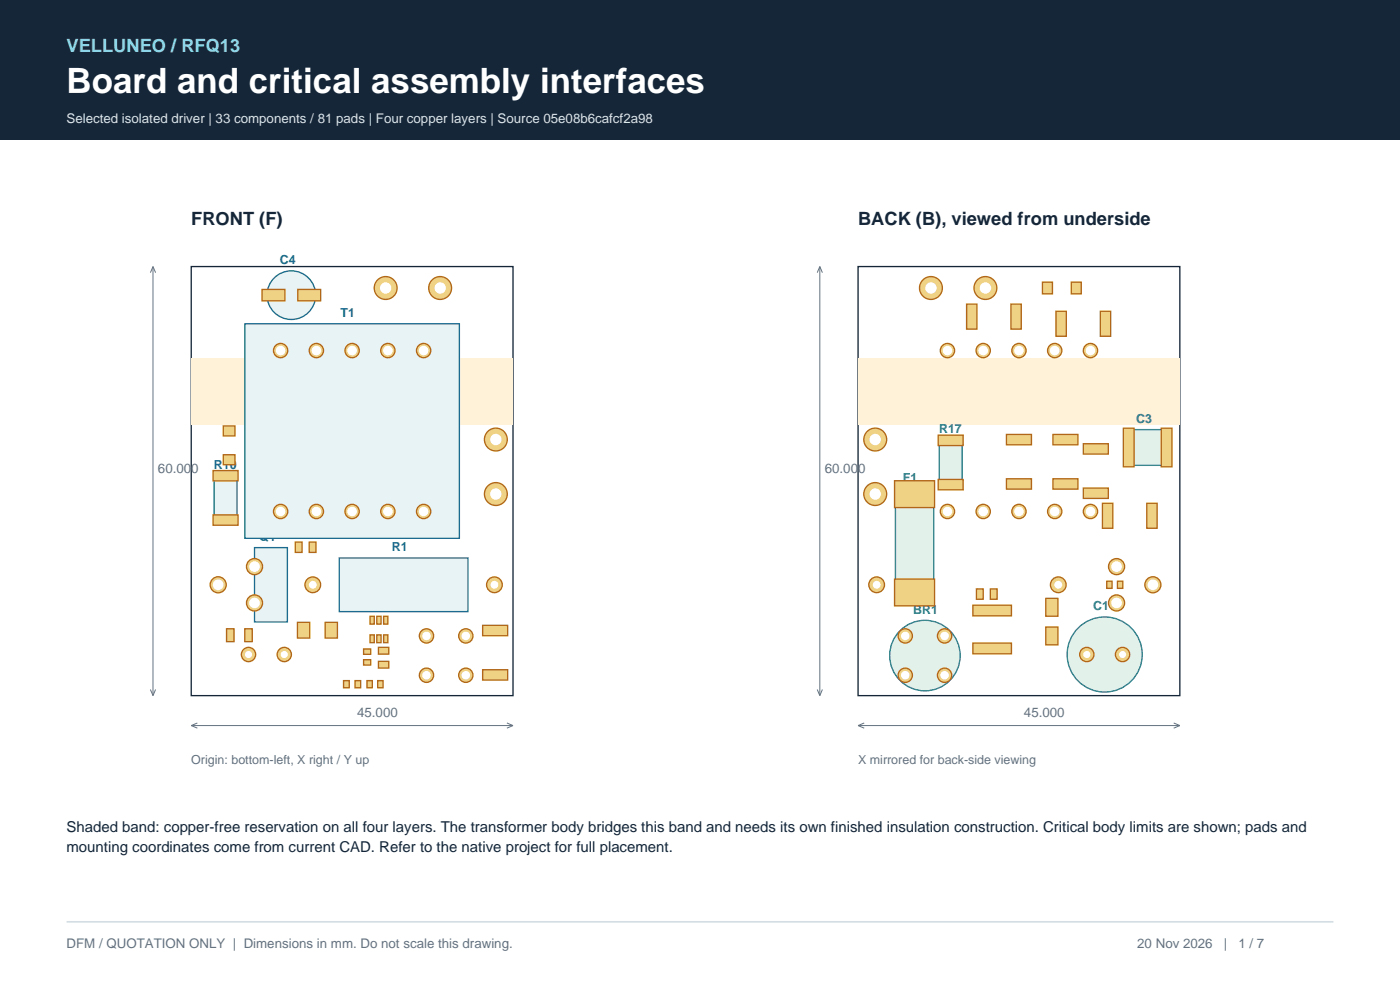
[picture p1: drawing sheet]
<svg xmlns="http://www.w3.org/2000/svg" width="297mm" height="210mm" viewBox="0 0 297 210" stroke-linecap="round" stroke-linejoin="round" font-family="sans-serif">
<path d="M0 0h297v29.6h-297z" fill-rule="evenodd" fill="#152638"/>
<path d="M14.1 195.5h268.8" fill="none" stroke="#d3dde3" stroke-width=".35"/>
<path d="M40.6 56.5h68.2v91.1h-68.2z" fill="none" stroke="#152638" stroke-width=".28"/>
<path d="M40.6 76.1h68.2v14h-68.2z" fill-rule="evenodd" fill="#fff2d8"/>
<g fill="#e8f3f6" stroke="#186b94" stroke-width=".28">
<path d="M54 116.2h7v15.7h-7z" fill-rule="evenodd"/>
<path d="M45.4 100.8h4.9v9.6h-4.9z" fill-rule="evenodd"/>
<path d="M72 118.4h27.3v11.3h-27.3z" fill-rule="evenodd"/>
<path d="M51.9 68.7h45.6v45.5h-45.6z" fill-rule="evenodd"/>
<circle cx="61.8" cy="62.6" r="5.2"/>
</g>
<circle cx="105.2" cy="104.8" r="2.43" fill="#efd283" stroke="#b16717" stroke-width=".28"/>
<circle cx="105.2" cy="104.8" r="1.21" fill="#fff"/>
<circle cx="105.2" cy="93.2" r="2.43" fill="#efd283" stroke="#b16717" stroke-width=".28"/>
<circle cx="105.2" cy="93.2" r="1.21" fill="#fff"/>
<circle cx="54" cy="120.2" r="1.71" fill="#efd283" stroke="#b16717" stroke-width=".28"/>
<circle cx="54" cy="120.2" r="1.14" fill="#fff"/>
<circle cx="46.3" cy="124" r="1.71" fill="#efd283" stroke="#b16717" stroke-width=".28"/>
<circle cx="46.3" cy="124" r="1.14" fill="#fff"/>
<circle cx="54" cy="127.9" r="1.71" fill="#efd283" stroke="#b16717" stroke-width=".28"/>
<circle cx="54" cy="127.9" r="1.14" fill="#fff"/>
<g fill="#efd283" stroke="#b16717" stroke-width=".28">
<path d="M77.1 139.9h1.5v1.2h-1.5z" fill-rule="evenodd"/>
<path d="M77.1 137.7h1.5v1.1h-1.5z" fill-rule="evenodd"/>
<path d="M81.4 130.7h.9v1.7h-.9z" fill-rule="evenodd"/>
<path d="M79.9 130.7h.9v1.7h-.9z" fill-rule="evenodd"/>
<path d="M78.5 130.7h.9v1.7h-.9z" fill-rule="evenodd"/>
<path d="M78.5 134.7h.9v1.6h-.9z" fill-rule="evenodd"/>
<path d="M79.9 134.7h.9v1.6h-.9z" fill-rule="evenodd"/>
<path d="M81.4 134.7h.9v1.6h-.9z" fill-rule="evenodd"/>
<path d="M102.4 142.1h5.3v2.2h-5.3z" fill-rule="evenodd"/>
<path d="M102.4 132.7h5.3v2.2h-5.3z" fill-rule="evenodd"/>
<path d="M45.2 99.8h5.3v2.2h-5.3z" fill-rule="evenodd"/>
<path d="M45.2 109.2h5.3v2.2h-5.3z" fill-rule="evenodd"/>
<path d="M48.1 133.4h1.5v2.7h-1.5z" fill-rule="evenodd"/>
<path d="M51.9 133.4h1.6v2.7h-1.6z" fill-rule="evenodd"/>
<path d="M80.3 140.3h2.2v1.4h-2.2z" fill-rule="evenodd"/>
<path d="M80.3 137.3h2.2v1.5h-2.2z" fill-rule="evenodd"/>
<path d="M72.9 144.4h1.2v1.5h-1.2z" fill-rule="evenodd"/>
<path d="M75.3 144.4h1.2v1.5h-1.2z" fill-rule="evenodd"/>
<path d="M55.6 61.4h4.8v2.4h-4.8z" fill-rule="evenodd"/>
<path d="M63.2 61.4h4.8v2.4h-4.8z" fill-rule="evenodd"/>
<circle cx="66.4" cy="124" r="1.67"/>
</g>
<circle cx="66.4" cy="124" r=".83" fill="#fff"/>
<circle cx="104.9" cy="124" r="1.67" fill="#efd283" stroke="#b16717" stroke-width=".28"/>
<circle cx="104.9" cy="124" r=".83" fill="#fff"/>
<g fill="#efd283" stroke="#b16717" stroke-width=".28">
<path d="M69 132h2.6v3.3h-2.6z" fill-rule="evenodd"/>
<path d="M63.1 132h2.6v3.3h-2.6z" fill-rule="evenodd"/>
<path d="M47.4 96.5h2.5v2.1h-2.5z" fill-rule="evenodd"/>
<path d="M47.4 90.3h2.5v2.2h-2.5z" fill-rule="evenodd"/>
<circle cx="81.8" cy="61.1" r="2.43"/>
</g>
<circle cx="81.8" cy="61.1" r="1.21" fill="#fff"/>
<circle cx="93.4" cy="61.1" r="2.43" fill="#efd283" stroke="#b16717" stroke-width=".28"/>
<circle cx="93.4" cy="61.1" r="1.21" fill="#fff"/>
<circle cx="59.5" cy="108.5" r="1.52" fill="#efd283" stroke="#b16717" stroke-width=".28"/>
<circle cx="59.5" cy="108.5" r="1.02" fill="#fff"/>
<circle cx="67.1" cy="108.5" r="1.52" fill="#efd283" stroke="#b16717" stroke-width=".28"/>
<circle cx="67.1" cy="108.5" r="1.02" fill="#fff"/>
<circle cx="74.7" cy="108.5" r="1.52" fill="#efd283" stroke="#b16717" stroke-width=".28"/>
<circle cx="74.7" cy="108.5" r="1.02" fill="#fff"/>
<circle cx="82.3" cy="108.5" r="1.52" fill="#efd283" stroke="#b16717" stroke-width=".28"/>
<circle cx="82.3" cy="108.5" r="1.02" fill="#fff"/>
<circle cx="89.9" cy="108.5" r="1.52" fill="#efd283" stroke="#b16717" stroke-width=".28"/>
<circle cx="89.9" cy="108.5" r="1.02" fill="#fff"/>
<circle cx="89.9" cy="74.4" r="1.52" fill="#efd283" stroke="#b16717" stroke-width=".28"/>
<circle cx="89.9" cy="74.4" r="1.02" fill="#fff"/>
<circle cx="82.3" cy="74.4" r="1.52" fill="#efd283" stroke="#b16717" stroke-width=".28"/>
<circle cx="82.3" cy="74.4" r="1.02" fill="#fff"/>
<circle cx="74.7" cy="74.4" r="1.52" fill="#efd283" stroke="#b16717" stroke-width=".28"/>
<circle cx="74.7" cy="74.4" r="1.02" fill="#fff"/>
<circle cx="67.1" cy="74.4" r="1.52" fill="#efd283" stroke="#b16717" stroke-width=".28"/>
<circle cx="67.1" cy="74.4" r="1.02" fill="#fff"/>
<circle cx="59.5" cy="74.4" r="1.52" fill="#efd283" stroke="#b16717" stroke-width=".28"/>
<circle cx="59.5" cy="74.4" r="1.02" fill="#fff"/>
<g fill="#efd283" stroke="#b16717" stroke-width=".28">
<path d="M77.8 144.4h1.2v1.5h-1.2z" fill-rule="evenodd"/>
<path d="M80.1 144.4h1.2v1.5h-1.2z" fill-rule="evenodd"/>
<path d="M65.6 115h1.4v2.2h-1.4z" fill-rule="evenodd"/>
<path d="M62.6 115h1.5v2.2h-1.5z" fill-rule="evenodd"/>
<circle cx="90.5" cy="143.2" r="1.52"/>
</g>
<circle cx="90.5" cy="143.2" r=".91" fill="#fff"/>
<circle cx="98.8" cy="143.2" r="1.52" fill="#efd283" stroke="#b16717" stroke-width=".28"/>
<circle cx="98.8" cy="143.2" r=".91" fill="#fff"/>
<circle cx="98.8" cy="134.9" r="1.52" fill="#efd283" stroke="#b16717" stroke-width=".28"/>
<circle cx="98.8" cy="134.9" r=".91" fill="#fff"/>
<circle cx="90.5" cy="134.9" r="1.52" fill="#efd283" stroke="#b16717" stroke-width=".28"/>
<circle cx="90.5" cy="134.9" r=".91" fill="#fff"/>
<circle cx="60.3" cy="138.8" r="1.52" fill="#efd283" stroke="#b16717" stroke-width=".28"/>
<circle cx="60.3" cy="138.8" r=".76" fill="#fff"/>
<circle cx="52.7" cy="138.8" r="1.52" fill="#efd283" stroke="#b16717" stroke-width=".28"/>
<circle cx="52.7" cy="138.8" r=".76" fill="#fff"/>
<path d="M32.5 56.5v91.1M32.5 56.5l-.6 1.3M32.5 56.5l.5 1.3M31.9 146.3l.6 1.3M33 146.3l-.5 1.3M40.6 153.9h68.2M40.6 153.9l1.3 .6M41.9 153.4l-1.3 .5M107.5 153.4l1.3 .5M108.8 153.9l-1.3 .6" fill="none" stroke="#637282" stroke-width=".21"/>
<path d="M182 56.5h68.3v91.1h-68.3z" fill="none" stroke="#152638" stroke-width=".28"/>
<path d="M182 76.1h68.3v14h-68.3z" fill-rule="evenodd" fill="#fff2d8"/>
<g fill="#e3f1eb" stroke="#258376" stroke-width=".28">
<path d="M190 103.6h8.1v23.3h-8.1z" fill-rule="evenodd"/>
<path d="M239.1 91.1h8.7v7.6h-8.7z" fill-rule="evenodd"/>
<path d="M199.3 93.3h4.8v9.6h-4.8z" fill-rule="evenodd"/>
<circle cx="196.2" cy="139.1" r="7.5"/>
<circle cx="234.4" cy="138.8" r="8"/>
</g>
<circle cx="185.7" cy="104.8" r="2.43" fill="#efd283" stroke="#b16717" stroke-width=".28"/>
<circle cx="185.7" cy="104.8" r="1.21" fill="#fff"/>
<circle cx="185.7" cy="93.2" r="2.43" fill="#efd283" stroke="#b16717" stroke-width=".28"/>
<circle cx="185.7" cy="93.2" r="1.21" fill="#fff"/>
<circle cx="236.9" cy="120.2" r="1.71" fill="#efd283" stroke="#b16717" stroke-width=".28"/>
<circle cx="236.9" cy="120.2" r="1.14" fill="#fff"/>
<circle cx="244.6" cy="124" r="1.71" fill="#efd283" stroke="#b16717" stroke-width=".28"/>
<circle cx="244.6" cy="124" r="1.14" fill="#fff"/>
<circle cx="236.9" cy="127.9" r="1.71" fill="#efd283" stroke="#b16717" stroke-width=".28"/>
<circle cx="236.9" cy="127.9" r="1.14" fill="#fff"/>
<circle cx="224.5" cy="124" r="1.67" fill="#efd283" stroke="#b16717" stroke-width=".28"/>
<circle cx="224.5" cy="124" r=".83" fill="#fff"/>
<circle cx="186" cy="124" r="1.67" fill="#efd283" stroke="#b16717" stroke-width=".28"/>
<circle cx="186" cy="124" r=".83" fill="#fff"/>
<circle cx="209" cy="61.1" r="2.43" fill="#efd283" stroke="#b16717" stroke-width=".28"/>
<circle cx="209" cy="61.1" r="1.21" fill="#fff"/>
<circle cx="197.5" cy="61.1" r="2.43" fill="#efd283" stroke="#b16717" stroke-width=".28"/>
<circle cx="197.5" cy="61.1" r="1.21" fill="#fff"/>
<circle cx="231.3" cy="108.5" r="1.52" fill="#efd283" stroke="#b16717" stroke-width=".28"/>
<circle cx="231.3" cy="108.5" r="1.02" fill="#fff"/>
<circle cx="223.7" cy="108.5" r="1.52" fill="#efd283" stroke="#b16717" stroke-width=".28"/>
<circle cx="223.7" cy="108.5" r="1.02" fill="#fff"/>
<circle cx="216.2" cy="108.5" r="1.52" fill="#efd283" stroke="#b16717" stroke-width=".28"/>
<circle cx="216.2" cy="108.5" r="1.02" fill="#fff"/>
<circle cx="208.6" cy="108.5" r="1.52" fill="#efd283" stroke="#b16717" stroke-width=".28"/>
<circle cx="208.6" cy="108.5" r="1.02" fill="#fff"/>
<circle cx="201" cy="108.5" r="1.52" fill="#efd283" stroke="#b16717" stroke-width=".28"/>
<circle cx="201" cy="108.5" r="1.02" fill="#fff"/>
<circle cx="201" cy="74.4" r="1.52" fill="#efd283" stroke="#b16717" stroke-width=".28"/>
<circle cx="201" cy="74.4" r="1.02" fill="#fff"/>
<circle cx="208.6" cy="74.4" r="1.52" fill="#efd283" stroke="#b16717" stroke-width=".28"/>
<circle cx="208.6" cy="74.4" r="1.02" fill="#fff"/>
<circle cx="216.2" cy="74.4" r="1.52" fill="#efd283" stroke="#b16717" stroke-width=".28"/>
<circle cx="216.2" cy="74.4" r="1.02" fill="#fff"/>
<circle cx="223.7" cy="74.4" r="1.52" fill="#efd283" stroke="#b16717" stroke-width=".28"/>
<circle cx="223.7" cy="74.4" r="1.02" fill="#fff"/>
<circle cx="231.3" cy="74.4" r="1.52" fill="#efd283" stroke="#b16717" stroke-width=".28"/>
<circle cx="231.3" cy="74.4" r="1.02" fill="#fff"/>
<g fill="#efd283" stroke="#b16717" stroke-width=".28">
<path d="M189.8 102h8.5v5.7h-8.5z" fill-rule="evenodd"/>
<path d="M189.8 122.8h8.5v5.7h-8.5z" fill-rule="evenodd"/>
<circle cx="200.4" cy="143.2" r="1.52"/>
</g>
<circle cx="200.4" cy="143.2" r=".91" fill="#fff"/>
<circle cx="192" cy="143.2" r="1.52" fill="#efd283" stroke="#b16717" stroke-width=".28"/>
<circle cx="192" cy="143.2" r=".91" fill="#fff"/>
<circle cx="192" cy="134.9" r="1.52" fill="#efd283" stroke="#b16717" stroke-width=".28"/>
<circle cx="192" cy="134.9" r=".91" fill="#fff"/>
<circle cx="200.4" cy="134.9" r="1.52" fill="#efd283" stroke="#b16717" stroke-width=".28"/>
<circle cx="200.4" cy="134.9" r=".91" fill="#fff"/>
<g fill="#efd283" stroke="#b16717" stroke-width=".28">
<path d="M206.4 128.4h8.2v2.2h-8.2z" fill-rule="evenodd"/>
<path d="M206.4 136.4h8.2v2.3h-8.2z" fill-rule="evenodd"/>
<path d="M246.4 90.8h2.2v8.2h-2.2z" fill-rule="evenodd"/>
<path d="M238.3 90.8h2.3v8.2h-2.3z" fill-rule="evenodd"/>
<path d="M213.5 101.6h5.3v2.2h-5.3z" fill-rule="evenodd"/>
<path d="M213.5 92.2h5.3v2.2h-5.3z" fill-rule="evenodd"/>
<path d="M233.9 106.8h2.2v5.3h-2.2z" fill-rule="evenodd"/>
<path d="M243.3 106.8h2.2v5.3h-2.2z" fill-rule="evenodd"/>
<circle cx="230.6" cy="138.8" r="1.52"/>
</g>
<circle cx="230.6" cy="138.8" r=".76" fill="#fff"/>
<circle cx="238.1" cy="138.8" r="1.52" fill="#efd283" stroke="#b16717" stroke-width=".28"/>
<circle cx="238.1" cy="138.8" r=".76" fill="#fff"/>
<g fill="#efd283" stroke="#b16717" stroke-width=".28">
<path d="M229.8 103.5h5.3v2.2h-5.3z" fill-rule="evenodd"/>
<path d="M229.8 94.1h5.3v2.2h-5.3z" fill-rule="evenodd"/>
<path d="M223.4 101.6h5.3v2.2h-5.3z" fill-rule="evenodd"/>
<path d="M223.4 92.2h5.3v2.2h-5.3z" fill-rule="evenodd"/>
<path d="M237.1 123.3h1.1v1.5h-1.1z" fill-rule="evenodd"/>
<path d="M234.8 123.3h1.1v1.5h-1.1z" fill-rule="evenodd"/>
<path d="M210.1 124.9h1.4v2.2h-1.4z" fill-rule="evenodd"/>
<path d="M207.1 124.9h1.5v2.2h-1.5z" fill-rule="evenodd"/>
<path d="M224 66h2.2v5.3h-2.2z" fill-rule="evenodd"/>
<path d="M233.4 66h2.2v5.3h-2.2z" fill-rule="evenodd"/>
<path d="M221.1 59.8h2.2v2.5h-2.2z" fill-rule="evenodd"/>
<path d="M227.3 59.8h2.1v2.5h-2.1z" fill-rule="evenodd"/>
<path d="M214.5 64.5h2.2v5.3h-2.2z" fill-rule="evenodd"/>
<path d="M205.1 64.5h2.2v5.3h-2.2z" fill-rule="evenodd"/>
<path d="M199 101.7h5.3v2.2h-5.3z" fill-rule="evenodd"/>
<path d="M199 92.3h5.3v2.2h-5.3z" fill-rule="evenodd"/>
<path d="M221.9 133h2.5v3.8h-2.5z" fill-rule="evenodd"/>
<path d="M221.9 126.9h2.5v3.8h-2.5z" fill-rule="evenodd"/>
</g>
<path d="M173.9 56.5v91.1M173.9 56.5l-.5 1.3M173.9 56.5l.6 1.3M173.4 146.3l.5 1.3M174.5 146.3l-.6 1.3M182 153.9h68.3M182 153.9l1.3 .6M183.3 153.4l-1.3 .5M249 153.4l1.3 .5M250.3 153.9l-1.3 .6" fill="none" stroke="#637282" stroke-width=".21"/>
<text font-size="7.4" fill="#fff" x="14.1" y="19.8">Board and critical assembly interfaces</text>
<text font-size="3.9" fill="#8ed9ef" x="14.1" y="10.9">VELLUNEO / RFQ13</text>
<g font-size="3.9" fill="#152638">
<text x="40.6" y="47.7">FRONT (F)</text>
<text x="182" y="47.7">BACK (B), viewed from underside</text>
</g>
<g font-size="3.2" fill="#152638">
<text x="14.1" y="176.5">Shaded band: copper-free reservation on all four layers. The transformer body bridges this band and needs its own finished insulation construction. Critical body limits are shown; pads and</text>
<text x="14.1" y="180.8">mounting coordinates come from current CAD. Refer to the native project for full placement.</text>
</g>
<text font-size="2.8" fill="#d7e5ee" x="14.1" y="26.1">Selected isolated driver | 33 components / 81 pads | Four copper layers | Source 05e08b6cafcf2a98</text>
<g font-size="2.8" fill="#637282">
<text x="33.5" y="100.3">60.000</text>
<text x="175" y="100.3">60.000</text>
<text x="75.8" y="152.1">45.000</text>
<text x="217.2" y="152.1">45.000</text>
<text x="14.1" y="201.2">DFM / QUOTATION ONLY | Dimensions in mm. Do not scale this drawing.</text>
<text x="241.3" y="201.2">20 Nov 2026</text>
<text x="259.6" y="201.2">|</text>
<text x="262.7" y="201.2">1 / 7</text>
</g>
<g font-size="2.6" fill="#186b94">
<text x="59.3" y="56">C4</text>
<text x="72.2" y="67.3">T1</text>
<text x="45.4" y="99.4">R10</text>
<text x="55" y="114.7">Q1</text>
<text x="83.2" y="116.9">R1</text>
</g>
<g font-size="2.6" fill="#258376">
<text x="241" y="89.7">C3</text>
<text x="199.2" y="91.9">R17</text>
<text x="191.5" y="102.2">F1</text>
<text x="193.7" y="130.2">BR1</text>
<text x="231.9" y="129.5">C1</text>
</g>
<g font-size="2.6" fill="#637282">
<text x="40.6" y="162">Origin: bottom-left, X right / Y up</text>
<text x="182" y="162">X mirrored for back-side viewing</text>
</g>
</svg>
